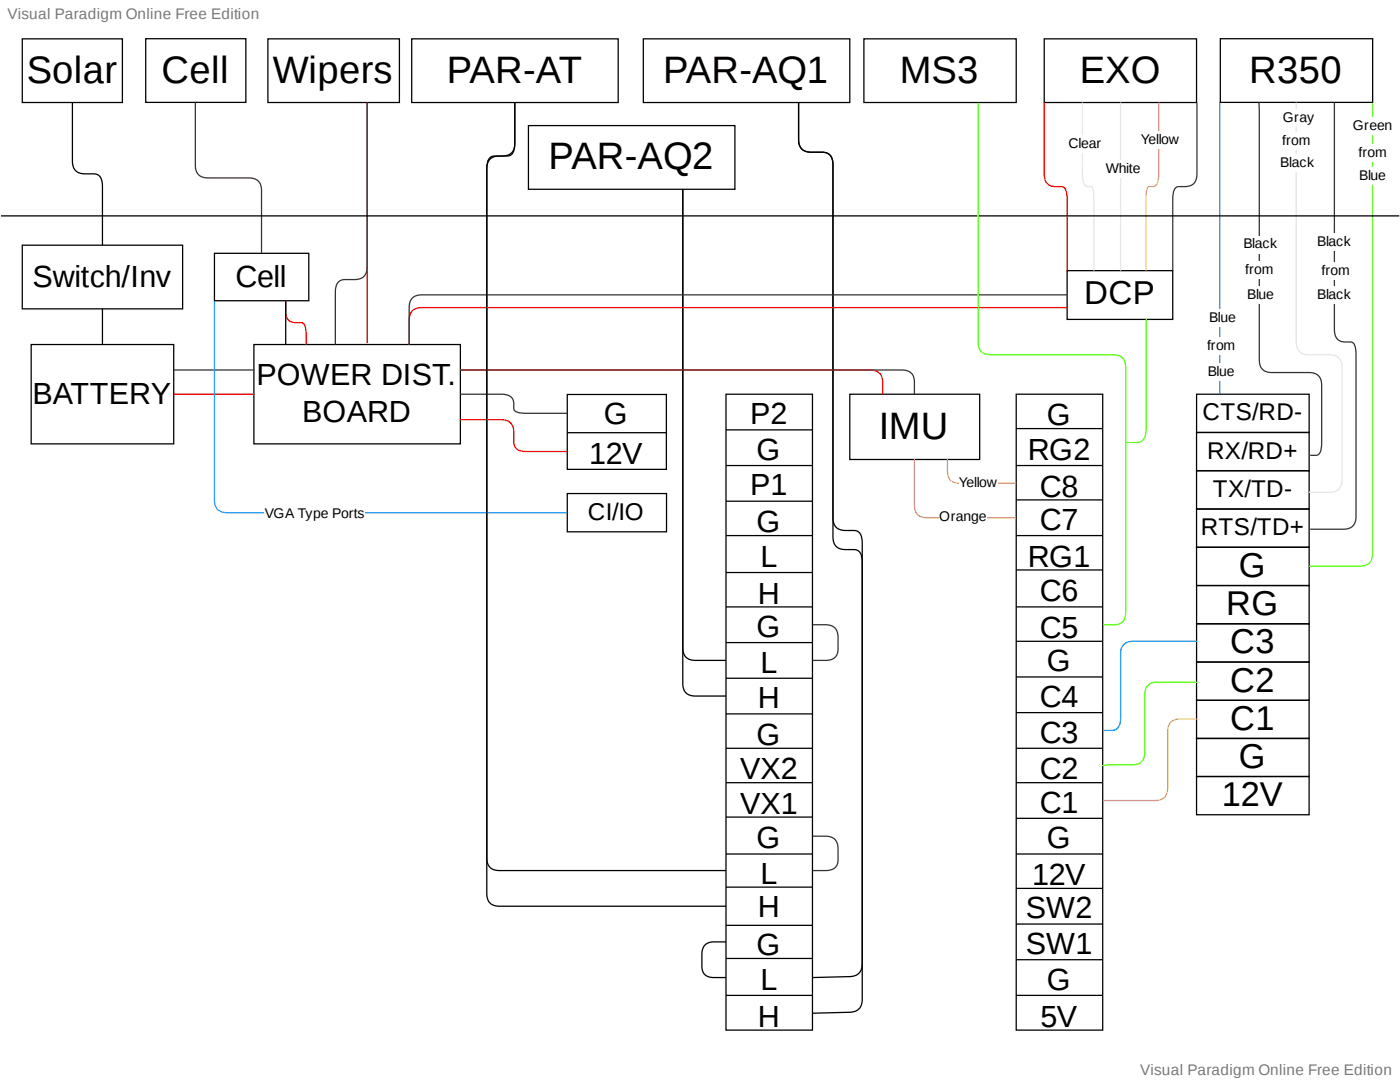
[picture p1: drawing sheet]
<svg xmlns="http://www.w3.org/2000/svg" width="279mm" height="216mm" viewBox="0 0 279 216" stroke-linecap="round" stroke-linejoin="round" font-family="sans-serif">
<path d="M105.3 25h41.2v12.7h-41.2z" fill="none" stroke="#000" stroke-width=".25"/>
<path d="M128.2 7.7h41.2v12.7h-41.2z" fill="#fff"/>
<path d="M128.2 7.7h41.2v12.7h-41.2z" fill="none" stroke="#000" stroke-width=".25"/>
<path d="M82.1 7.7h41.1v12.7h-41.1z" fill="#fff"/>
<path d="M82.1 7.7h41.1v12.7h-41.1z" fill="none" stroke="#000" stroke-width=".25"/>
<path d="M50.6 68.6h41.2v19.8h-41.2z" fill="#fff"/>
<path d="M50.6 68.6h41.2v19.8h-41.2z" fill="none" stroke="#000" stroke-width=".25"/>
<path d="M172.2 7.7h30.4v12.7h-30.4z" fill="#fff"/>
<path d="M172.2 7.7h30.4v12.7h-30.4z" fill="none" stroke="#000" stroke-width=".25"/>
<path d="M169.4 78.5h25.9v13h-25.9z" fill="#fff"/>
<path d="M169.4 78.5h25.9v13h-25.9z" fill="none" stroke="#000" stroke-width=".25"/>
<path d="M208.1 7.7h30.4v12.7h-30.4z" fill="#fff"/>
<path d="M208.1 7.7h30.4v12.7h-30.4z" fill="none" stroke="#000" stroke-width=".25"/>
<path d="M212.7 53.9h21.1v9.7h-21.1z" fill="#fff"/>
<path d="M212.7 53.9h21.1v9.7h-21.1z" fill="none" stroke="#000" stroke-width=".25"/>
<path d="M202.6 78.5h17.2v126.7h-17.2z" fill="#fff"/>
<g fill="none" stroke="#000" stroke-width=".25">
<path d="M202.6 78.5h17.2v126.7h-17.2zM202.6 85.4h17.2M202.6 92.7h17.2M202.6 99.6h17.2M202.6 106.7h17.2M202.6 113.5h17.2M202.6 120.9h17.2M202.6 127.7h17.2M202.6 134.8h17.2M202.6 141.9h17.2M202.6 149h17.2M202.6 155.9h17.2"/>
<path d="M202.6 163h17.2M202.6 170.1h17.2M202.6 176.9h17.2M202.6 184h17.2M202.6 191.1h17.2M202.6 198.3h17.2"/>
</g>
<path d="M144.7 78.5h17.2v126.7h-17.2z" fill="#fff"/>
<g fill="none" stroke="#000" stroke-width=".25">
<path d="M144.7 78.5h17.2v126.7h-17.2zM238.5 78.5h22.5v7.6h-22.5zM144.7 85.6h17.2M144.7 92.7h17.2M144.7 99.8h17.2M238.5 86.1h22.4v7.7h-22.4zM238.5 93.8h22.4v7.6h-22.4zM144.7 106.7h17.2M144.7 114h17.2M238.5 109h22.5v7.6h-22.5zM238.5 101.4h22.4v7.6h-22.4zM238.5 116.6h22.5v7.6h-22.5z"/>
<path d="M144.7 120.9h17.2M144.7 128h17.2M144.7 135.1h17.2M238.5 139.5h22.4v7.6h-22.4zM238.5 131.9h22.4v7.6h-22.4zM238.5 124.2h22.4v7.7h-22.4zM144.7 142.2h17.2M144.7 149h17.2M144.7 155.9h17.2M238.5 154.7h22.4v7.6h-22.4zM238.5 147h22.4v7.7h-22.4zM144.7 162.7h17.2"/>
<path d="M144.7 170.1h17.2M144.7 176.7h17.2M144.7 184.3h17.2M144.7 190.9h17.2M144.7 198.3h17.2"/>
</g>
<path d="M243.2 7.7h30.4v12.7h-30.4z" fill="#fff"/>
<path d="M243.2 7.7h30.4v12.7h-30.4z" fill="none" stroke="#000" stroke-width=".25"/>
<path d="M113.1 78.6h19.7v14.9h-19.7z" fill="#fff"/>
<path d="M113.1 78.6h19.7v14.9h-19.7zM113.1 86.2h19.7" fill="none" stroke="#000" stroke-width=".25"/>
<path d="M6.2 68.6h28.4v19.8h-28.4z" fill="#fff"/>
<path d="M6.2 68.6h28.4v19.8h-28.4z" fill="none" stroke="#000" stroke-width=".25"/>
<path d="M4.4 7.7h20v12.7h-20z" fill="#fff"/>
<path d="M4.4 7.7h20v12.7h-20z" fill="none" stroke="#000" stroke-width=".25"/>
<path d="M29 7.7h20v12.7h-20z" fill="#fff"/>
<path d="M29 7.7h20v12.7h-20z" fill="none" stroke="#000" stroke-width=".25"/>
<path d="M53.4 7.7h26.2v12.7h-26.2z" fill="#fff"/>
<path d="M53.4 7.7h26.2v12.7h-26.2z" fill="none" stroke="#000" stroke-width=".25"/>
<path d="M4.4 48.8h32v12.7h-32z" fill="#fff"/>
<path d="M4.4 48.8h32v12.7h-32zM113.1 98.3h19.8v7.6h-19.8z" fill="none" stroke="#000" stroke-width=".25"/>
<path d="M42.7 50.5h18.9v9.4h-18.9z" fill="#fff"/>
<path d="M102.6 20.4v8.1a2.25 2.25 0 0 1-2.5 2.6h-1.5a1.54 1.54 0 0 0-1.5 1.7l-.1 145.2a2.25 2.25 0 0 0 2.6 2.5h45.1M42.7 50.5h18.9v9.4h-18.9zM144.7 131.5h-6.1a2.25 2.25 0 0 1-2.5-2.5v-91.3v98.4a2.25 2.25 0 0 0 2.5 2.5h6.1M162 194.7l7.3-.2a2.31 2.31 0 0 0 2.6-2.6v-83.7a2.38 2.38 0 0 0-1.2-2.5h-.5a4.8 4.8 0 0 1-3.3-.5 2.42 2.42 0 0 1-.9-2.1v-70.2a2.12 2.12 0 0 0-2.1-2.6 5.5 5.5 0 0 1-3.9-.5 2.42 2.42 0 0 1-.8-2v-7.4v7.4a2.25 2.25 0 0 0 2.5 2.5h2.2a2.07 2.07 0 0 1 2.1 2.6v74a2.25 2.25 0 0 0 2.6 2.6h1.6a1.6 1.6 0 0 1 1.6 1.7l.1 87.8a2.31 2.31 0 0 1-2.6 2.6l-7.3 .2" fill="none" stroke="#000" stroke-width=".25"/>
<path d="M91.7 73.7h81.7a2.2 2.2 0 0 1 2.5 2.4v2.4M212.7 61.3h-128.6a2.25 2.25 0 0 0-2.5 2.5v4.8M91.7 83.6h8.2a2.25 2.25 0 0 1 2.5 2.5 3.6 3.6 0 0 0 .5 3.2 2.86 2.86 0 0 0 2 .6h8.1" fill="none" stroke="#f00" stroke-width=".25"/>
<path d="M91.7 78.5h8.2a2.06 2.06 0 0 1 2.5 1.9v1a1.07 1.07 0 0 0 1.1 .8l9.5 .1M91.7 73.7h88a2.2 2.2 0 0 1 2.6 2.4v2.4" fill="none" stroke="#333" stroke-width=".25"/>
<path d="M188.9 91.5v2.4a2.19 2.19 0 0 0 2.5 2.4h11.2" fill="none" stroke="#f0c832" stroke-width=".25"/>
<path d="M191.3 94.4h7.6v3.5h-7.6z" fill="#fff"/>
<path d="M182.3 91.5v9.1a2.25 2.25 0 0 0 2.5 2.5h17.8" fill="none" stroke="#fa9646" stroke-width=".25"/>
<path d="M187.2 101.2h9.4v3.6h-9.4z" fill="#fff"/>
<path d="M208.1 20.4v14.2a2.16 2.16 0 0 0 2.3 2.6h1.2a1.14 1.14 0 0 1 1 1.1l.1 1.4v14.2" fill="none" stroke="#f00" stroke-width=".25"/>
<path d="M215.8 20.4v14.2a2.85 2.85 0 0 0 .7 2.5l1 .1a1.06 1.06 0 0 1 .5 1.1v15.6" fill="none" stroke="#e6e6e6" stroke-width=".25"/>
<path d="M213.1 26.9h6.6v3.5h-6.6z" fill="#fff"/>
<path d="M223.4 20.4v33.5" fill="none" stroke="#e6e6e6" stroke-width=".25"/>
<path d="M220.4 32h6.9v3.5h-6.9z" fill="#fff"/>
<path d="M231 20.4v14.2a2.68 2.68 0 0 1-.9 2.5l-1 .1a1.04 1.04 0 0 0-.6 1.1l-.1 15.6" fill="none" stroke="#f0c832" stroke-width=".25"/>
<path d="M227.6 26.1h7.6v3.6h-7.6z" fill="#fff"/>
<path d="M238.6 20.4v14.2a2.2 2.2 0 0 1-2.4 2.6h-1.2a1.17 1.17 0 0 0-1.1 1.1l-.1 1.4v14.2M212.7 58.7h-128.6a2.25 2.25 0 0 0-2.5 2.6v7.3M162 124.4h2.5a2.25 2.25 0 0 1 2.5 2.6v2.2a2.13 2.13 0 0 1-2.5 2.3h-2.5M162 166.5h2.5a2.25 2.25 0 0 1 2.5 2.6v2.1a2.07 2.07 0 0 1-2.5 2.2h-2.5" fill="none" stroke="#333" stroke-width=".25"/>
<path d="M228.4 63.5v22.1a2.09 2.09 0 0 1-2 2.6h-2" fill="none" stroke="#4bff00" stroke-width=".25"/>
<path d="M144.7 187.6h-2.4a2.19 2.19 0 0 0-2.4 2.5 5.2 5.2 0 0 0 .4 3.9 2.36 2.36 0 0 0 2 .7h2.4" fill="none" stroke="#000" stroke-width=".25"/>
<path d="M243.2 20.4v58.1" fill="none" stroke="#0093ff" stroke-width=".25"/>
<g fill="#fff">
<path d="M241 61.6h5.3v3.6h-5.3z"/>
<path d="M240.7 67.2h5.6v3.6h-5.6z"/>
<path d="M240.7 72.3h5.4v3.6h-5.4z"/>
</g>
<path d="M250.8 20.4h.1l.1 .4v2.2v48.7a2.25 2.25 0 0 0 2.6 2.5h7.3a2.25 2.25 0 0 1 2.5 2.5v11.5a2.85 2.85 0 0 1-.7 2.4l-1.5 .1" fill="none" stroke="#333" stroke-width=".25"/>
<g fill="#fff">
<path d="M247.8 46.9h6.9v3.6h-6.9z"/>
<path d="M248.4 52h5.5v3.6h-5.5z"/>
<path d="M248.6 57.1h5.3v3.5h-5.3z"/>
</g>
<path d="M258.4 20.4v47.7a2.25 2.25 0 0 0 2.5 2.5h4.1a2.25 2.25 0 0 1 2.5 2.6v22.3a2.25 2.25 0 0 1-2.5 2.5h-4.1" fill="none" stroke="#e6e6e6" stroke-width=".25"/>
<g fill="#fff">
<path d="M255.7 21.8h6.4v3.6h-6.4z"/>
<path d="M255.7 26.4h5.6v3.5h-5.6z"/>
<path d="M255.2 30.7h6.9v3.5h-6.9z"/>
</g>
<path d="M266 20.4v45.2a2.12 2.12 0 0 0 2.1 2.5h1.1a1.11 1.11 0 0 1 1 1.1l.1 1.4v32.3a2.25 2.25 0 0 1-2.5 2.5h-6.6" fill="none" stroke="#333" stroke-width=".25"/>
<g fill="#fff">
<path d="M262.6 46.4h6.8v3.6h-6.8z"/>
<path d="M263.6 52.3h5.6v3.5h-5.6z"/>
<path d="M262.6 57.1h6.8v3.5h-6.8z"/>
</g>
<path d="M273.6 20.4v89.8a2.25 2.25 0 0 1-2.5 2.6h-10.2" fill="none" stroke="#4bff00" stroke-width=".25"/>
<g fill="#fff">
<path d="M269.7 23.3h7.8v3.6h-7.8z"/>
<path d="M270.9 28.7h5.6v3.5h-5.6z"/>
<path d="M270.9 33.2h5.4v3.6h-5.4z"/>
</g>
<path d="M38.9 20.4v12.5a2.25 2.25 0 0 0 2.6 2.5h8.1a2.25 2.25 0 0 1 2.5 2.6v12.4M73.2 20.4v32.7a2.25 2.25 0 0 1-2.6 2.6 3.6 3.6 0 0 0-3.1 .4 2.86 2.86 0 0 0-.7 2.1v10.4M34.6 73.7h16" fill="none" stroke="#333" stroke-width=".25"/>
<path d="M73.2 20.4v48M34.6 78.5h16" fill="none" stroke="#f00" stroke-width=".25"/>
<path d="M14.4 20.4v11.7a2.25 2.25 0 0 0 2.6 2.5h1.7a1.64 1.64 0 0 1 1.7 1.8v12.4M.2 43h278.7M20.4 61.5v7.1" fill="none" stroke="#000" stroke-width=".25"/>
<path d="M42.7 60v39.6a2.25 2.25 0 0 0 2.6 2.5h67.7" fill="none" stroke="#2682d5" stroke-width=".25"/>
<path d="M52.8 100.7h20v3.6h-20z" fill="#fff"/>
<path d="M57 60v2.1a1.84 1.84 0 0 0 2 2.2h1a.99 .99 0 0 1 .9 .9l.1 3.4" fill="none" stroke="#f00" stroke-width=".25"/>
<path d="M102.6 20.4v8.1a2.45 2.45 0 0 1-1 2.5l-.5 .1a4 4 0 0 0-3.6 .8l-.3 .5-.2 1.2v137.3a2.25 2.25 0 0 0 2.6 2.5h45.1M57 60v8.6" fill="none" stroke="#000" stroke-width=".25"/>
<path d="M238.6 143.2h-3.3a2.25 2.25 0 0 0-2.5 2.5v11.2a2.25 2.25 0 0 1-2.6 2.5h-10.4" fill="none" stroke="#f0c832" stroke-width=".25"/>
<path d="M195 20.4v47.7a2.25 2.25 0 0 0 2.5 2.5h24.3a2.25 2.25 0 0 1 2.6 2.6v48.7a2.16 2.16 0 0 1-2.3 2.5h-2.3M238.6 135.8h-7.9a2.25 2.25 0 0 0-2.5 2.6v11.4a2.25 2.25 0 0 1-2.6 2.5l-4.9 .1h-.8l-.1 .2" fill="none" stroke="#4bff00" stroke-width=".25"/>
<path d="M238.6 127.7h-12.7a2.25 2.25 0 0 0-2.5 2.6v12.6a2.32 2.32 0 0 1-1.3 2.5l-2.3 .1" fill="none" stroke="#0093ff" stroke-width=".25"/>
<g font-size="7.6">
<text x="5.3" y="16.5">Solar</text>
<text x="32.2" y="16.5">Cell</text>
<text x="54.4" y="16.5">Wipers</text>
<text x="89" y="16.5">PAR-AT</text>
<text x="132.2" y="16.5">PAR-AQ1</text>
<text x="179.4" y="16.5">MS3</text>
<text x="215.2" y="16.5">EXO</text>
<text x="249" y="16.5">R350</text>
<text x="109.3" y="33.7">PAR-AQ2</text>
<text x="175.2" y="87.5">IMU</text>
</g>
<g font-size="6.8">
<text x="247" y="114.9">G</text>
<text x="244.4" y="122.5">RG</text>
<text x="245.2" y="130.1">C3</text>
<text x="245.2" y="137.7">C2</text>
<text x="245.2" y="145.4">C1</text>
<text x="247" y="153">G</text>
<text x="243.5" y="160.6">12V</text>
</g>
<text font-size="6.6" x="216.1" y="60.6">DCP</text>
<g font-size="6.1">
<text x="6.5" y="57.1">Switch/Inv</text>
<text x="46.9" y="57.1">Cell</text>
<text x="51.1" y="76.6">POWER DIST.</text>
<text x="6.5" y="80.4">BATTERY</text>
<text x="60.2" y="84">BOARD</text>
<text x="120.4" y="84.5">G</text>
<text x="149.5" y="84.5">P2</text>
<text x="208.7" y="84.7">G</text>
<text x="117.5" y="92.3">12V</text>
<text x="150.8" y="91.6">G</text>
<text x="204.8" y="91.6">RG2</text>
<text x="149.5" y="98.7">P1</text>
<text x="207.3" y="98.9">C8</text>
<text x="150.8" y="106">G</text>
<text x="207.3" y="105.5">C7</text>
<text x="151.6" y="112.9">L</text>
<text x="204.8" y="112.9">RG1</text>
<text x="207.3" y="119.7">C6</text>
<text x="151.1" y="120.2">H</text>
<text x="150.8" y="126.8">G</text>
<text x="207.3" y="127.1">C5</text>
<text x="151.6" y="133.9">L</text>
<text x="208.7" y="133.7">G</text>
<text x="151.1" y="141">H</text>
<text x="207.3" y="140.8">C4</text>
<text x="150.8" y="148.4">G</text>
<text x="207.3" y="147.9">C3</text>
<text x="147.5" y="155.3">VX2</text>
<text x="207.3" y="155.3">C2</text>
<text x="207.3" y="161.8">C1</text>
<text x="147.5" y="162.1">VX1</text>
<text x="150.8" y="169">G</text>
<text x="208.7" y="169">G</text>
<text x="151.6" y="176.1">L</text>
<text x="205.7" y="176.3">12V</text>
<text x="151.1" y="182.6">H</text>
<text x="204.5" y="182.9">SW2</text>
<text x="150.8" y="190.3">G</text>
<text x="204.5" y="190">SW1</text>
<text x="151.6" y="197.1">L</text>
<text x="208.7" y="197.1">G</text>
<text x="151.1" y="204.5">H</text>
<text x="207.4" y="204.5">5V</text>
</g>
<g font-size="4.8">
<text x="239.7" y="83.7">CTS/RD-</text>
<text x="240.6" y="91.3">RX/RD+</text>
<text x="241.8" y="98.9">TX/TD-</text>
<text x="117.2" y="103.5">CI/IO</text>
<text x="239.3" y="106.5">RTS/TD+</text>
</g>
<g font-size="3" fill="#787878">
<text x="1.5" y="3.8">Visual Paradigm Online Free Edition</text>
<text x="227.3" y="214.1">Visual Paradigm Online Free Edition</text>
</g>
<g font-size="2.8">
<text x="213" y="29.4">Clear</text>
<text x="227.4" y="28.7">Yel</text>
<text x="231" y="28.7">l</text>
<text x="231.5" y="28.7">ow</text>
<text x="255.6" y="28.9">f</text>
<text x="255.7" y="24.4">Gr</text>
<text x="256.3" y="28.9">ro</text>
<text x="258.9" y="28.9">m</text>
<text x="259" y="24.4">ay</text>
<text x="269.7" y="25.9">Green</text>
<text x="220.4" y="34.5">White</text>
<text x="255.2" y="33.2">Bla</text>
<text x="259" y="33.2">ck</text>
<text x="270.8" y="31.2">f</text>
<text x="270.9" y="35.8">Blue</text>
<text x="271.6" y="31.2">ro</text>
<text x="274.1" y="31.2">m</text>
<text x="247.8" y="49.5">Bla</text>
<text x="251.6" y="49.5">ck</text>
<text x="262.6" y="49">Bla</text>
<text x="266.4" y="49">ck</text>
<text x="248.2" y="54.5">f</text>
<text x="248.6" y="59.6">Blue</text>
<text x="249" y="54.5">ro</text>
<text x="251.5" y="54.5">m</text>
<text x="262.6" y="59.6">Bla</text>
<text x="263.4" y="54.8">f</text>
<text x="264.2" y="54.8">ro</text>
<text x="266.4" y="59.6">ck</text>
<text x="266.7" y="54.8">m</text>
<text x="241" y="64.2">Bl</text>
<text x="243.3" y="64.2">ue</text>
<text x="240.6" y="69.8">f</text>
<text x="241.4" y="69.8">ro</text>
<text x="243.9" y="69.8">m</text>
<text x="240.7" y="74.8">Blue</text>
<text x="191.1" y="96.9">Yellow</text>
<text x="52.8" y="103.2">VGA Type Ports</text>
<text x="187.2" y="103.8">Orange</text>
</g>
</svg>
